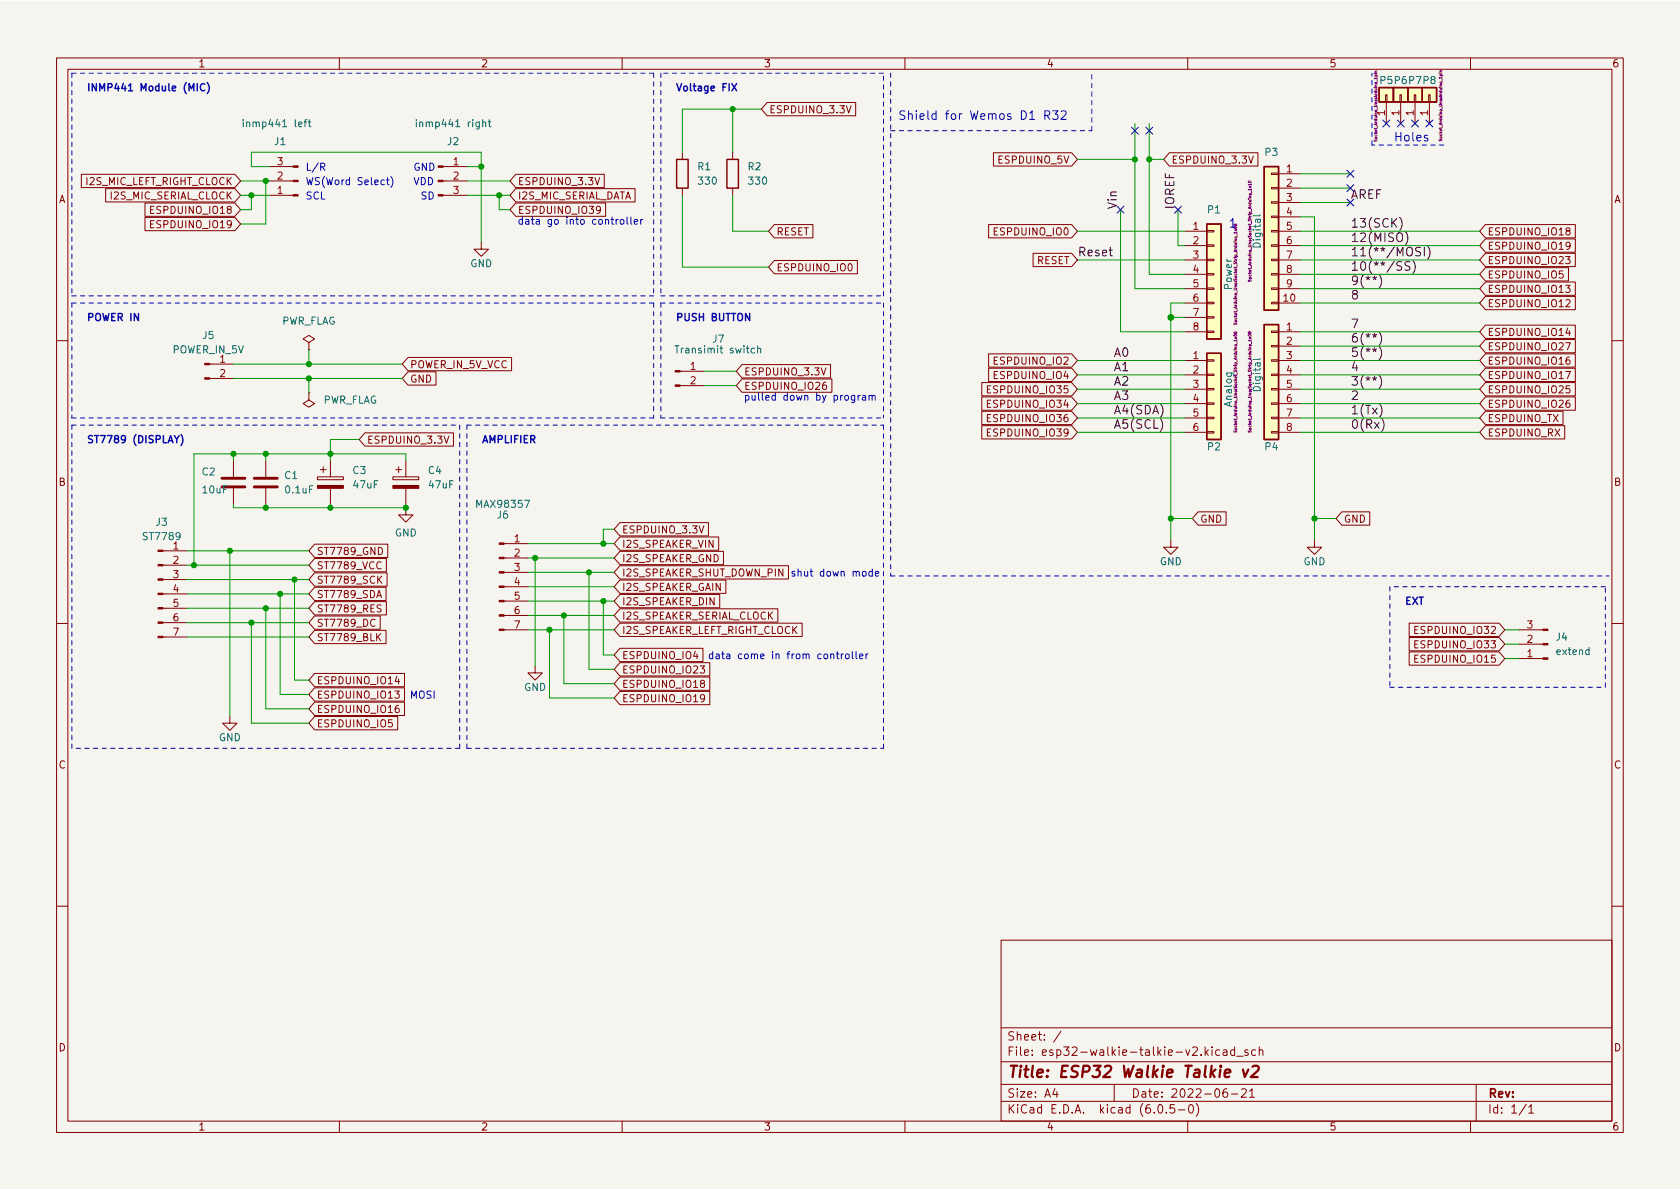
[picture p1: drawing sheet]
<svg xmlns="http://www.w3.org/2000/svg" width="297mm" height="210mm" viewBox="0 0 297 210" stroke-linecap="round" stroke-linejoin="round" font-family="sans-serif">
<path d="M0 .2h297v210.1h-297z" fill="#f5f4ef" stroke="#f5f4ef" stroke-width=".18"/>
<g fill="none" stroke="#840000" stroke-width=".18">
<path d="M10 10.2h277v190.1h-277zM12 12.2h273v186.1h-273zM60 10.2v2M110 10.2v2M135.6 18.1h15.7v2.4h-15.7l-1-1.2zM149.6 18.7l.5 1.3 .4-1.3M160 10.2v2M210 10.2v2M245 16.8h.2v1.2h-.2zM245.1 18v3.8M247.5 16.8h.3v1.2h-.3zM247.6 18v3.8"/>
<path d="M250.1 16.8h.2v1.2h-.2zM250.2 18v3.8M252.6 16.8h.3v1.2h-.3zM252.7 18v3.8M260 10.2v2M14.4 30.8h27.1l1 1.2-1 1.2h-27.1zM18.7 33.4h22.8l1 1.1-1 1.2h-22.8zM25.6 35.9h15.9l1 1.2-1 1.2h-15.9zM25.6 38.4h15.9l1 1.2-1 1.2h-15.9zM26.6 37.1h.4M26.6 39.6h.4M27.2 36.5h-.6v1.2h.6"/>
<path d="M27.2 39h-.6v1.3h.6M47.6 34.5h4.2M47.6 32h4.2M47.6 29.5h4.2M78.3 34.5h4.2M78.3 32h4.2M78.3 29.5h4.2M91.2 30.8h15.6v2.4h-15.6l-1-1.2zM91.2 35.9h15.9v2.4h-15.9l-1-1.2zM91.2 33.4h21.1v2.3h-21.1l-1-1.2zM105.2 31.4l.4 1.3 .4-1.3M106.2 37l-.3 .3h-.2l-.3-.3 .1-.5h.4l.2 .1a.84 .84 0 0 1-.3 1.1h-.3"/>
<path d="M120.6 26.9v1.3M120.6 33.3v1.2M129.5 26.9v1.3M129.5 33.3v1.2M136.9 39.7h6.8v2.4h-6.8l-1-1.2zM174.8 39.7h14.7l1 1.2-1 1.2h-14.7zM175.6 27h13.9l1 1.2-1 1.2h-13.9zM206.8 27h15.6v2.4h-15.6l-1.1-1.2zM220.8 27.6l.4 1.3 .4-1.3M224.8 38.2h1.3v.3h-1.3zM224.8 35.7h1.3v.2h-1.3zM224.8 33.1h1.3v.3h-1.3z"/>
<path d="M224.8 30.6h1.3v.3h-1.3zM226.1 30.7h3.8M226.1 33.3h3.8M226.1 35.8h3.8M226.1 38.3h3.8M262.6 39.7h15.9v2.4h-15.9l-1-1.2zM85.1 42.8v1.3h1.3l-1.3 1.2-1.3-1.2h1.3M136.9 46.1h14.7v2.3h-14.7l-1-1.2zM182.7 44.8h6.8l1 1.2-1 1.1h-6.8zM209.5 58.7h3.9M209.5 40.9h3.9M209.5 43.4h3.9"/>
<path d="M209.5 46h3.9M209.5 48.5h3.9M209.5 51h3.9M209.5 53.6h3.9M209.5 56.1h3.9M213.4 58.5h1.2v.3h-1.2zM213.4 56h1.2v.3h-1.2zM213.4 53.5h1.2v.2h-1.2zM213.4 50.9h1.2v.3h-1.2zM213.4 48.4h1.2v.2h-1.2zM213.4 45.8h1.2v.3h-1.2zM213.4 43.3h1.2v.3h-1.2z"/>
<path d="M213.4 40.8h1.2v.2h-1.2zM224.8 58.5h1.3v.3h-1.3zM224.8 53.5h1.3v.2h-1.3zM224.8 50.9h1.3v.3h-1.3zM224.8 48.4h1.3v.2h-1.3zM224.8 45.8h1.3v.3h-1.3zM224.8 43.3h1.3v.3h-1.3zM224.8 40.8h1.3v.2h-1.3zM226.1 58.7h3.8M226.1 40.9h3.8M226.1 43.4h3.8M226.1 46h3.8"/>
<path d="M226.1 48.5h3.8M226.1 51h3.8M226.1 53.6h3.8M262.6 42.3h15.9v2.3h-15.9l-1-1.2zM262.6 52.4h15.9v2.4h-15.9l-1-1.2zM262.6 49.9h15.9v2.3h-15.9l-1-1.2zM262.6 47.3h14.7v2.4h-14.7l-1-1.2zM262.6 44.8h15.9v2.3h-15.9l-1-1.1zM262.6 57.5h15.9v2.3h-15.9l-1-1.1zM276.8 50.4h.8l-.4 .5 .3 .1v.6l-.1 .1-.6-.1M276.8 45.4h.8l-.4 .4 .3 .2v.5l-.1 .1-.6-.1M276.9 53.1l.5-.1 .2 .3-.8 1h.8"/>
<path d="M277.1 40.8l-.2-.2v-.2l.2-.1h.4l.1 .2-.1 .2-.5 .2-.1 .2v.2l.2 .3h.3l.2-.3v-.2l-.2-.3M277.2 58l-.3 .9h.8M277.6 43.4l-.2 .2-.4-.1-.1-.1 .1-.5 .4-.1 .1 .1a.84 .84 0 0 1-.3 1.2h-.2M10 60.2h2M37.1 66.9h4.2M37.1 64.4h4.2M54.6 69.5v1.2l1 .7-1 .6-1-.6 1-.7M54.6 69.5h.1M54.6 60.6l1-.7-1-.6-1 .6 1 .7v1.2M54.6 61.8h.1M64.5 76.5h15.7v2.4h-15.7l-1-1.2zM72.1 65.7h5v2.4h-5l-1-1.2z"/>
<path d="M72.1 63.2h18.4v2.4h-18.4l-1-1.2zM78.5 77.1l.4 1.3 .5-1.3M120.2 68.2h4.3M120.2 65.7h4.3M131.2 67h15.9v2.4h-15.9l-1-1.2zM131.2 64.5h15.6v2.3h-15.6l-1-1.1zM145.2 65l.4 1.3 .4-1.3M146 67.6h-.3a.86 .86 0 0 0 0 1.3l.4-.2 .1-.4-.3-.2h-.3l-.2 .2M173.6 75.3h15.9l1 1.1-1 1.2h-15.9zM173.6 70.2h15.9l1 1.2-1 1.1h-15.9zM173.6 67.7h15.9l1 1.1-1 1.2h-15.9zM173.6 72.7h15.9l1 1.2-1 1.2h-15.9z"/>
<path d="M174.6 68.8h.4M174.6 71.4h.4M174.6 73.9h.4M174.6 76.4h.4M174.8 62.6h14.7l1 1.1-1 1.2h-14.7zM174.8 65.1h14.7l1 1.2-1 1.2h-14.7zM175.2 75.8h-.6v1.3h.6M175.2 70.8h-.6v1.2h.6M175.2 68.2h-.6v1.3h.6M175.2 73.3h-.6v1.3h.6M209.5 63.7h3.9M209.5 66.3h3.9"/>
<path d="M209.5 68.8h3.9M209.5 71.4h3.9M209.5 73.9h3.9M209.5 76.4h3.9M213.4 76.3h1.2v.3h-1.2zM213.4 73.8h1.2v.2h-1.2zM213.4 71.2h1.2v.3h-1.2zM213.4 68.7h1.2v.3h-1.2zM213.4 66.2h1.2v.2h-1.2zM213.4 63.6h1.2v.3h-1.2zM224.8 76.3h1.3v.3h-1.3zM224.8 73.8h1.3v.2h-1.3z"/>
<path d="M224.8 71.2h1.3v.3h-1.3zM224.8 68.7h1.3v.3h-1.3zM224.8 66.2h1.3v.2h-1.3zM224.8 63.6h1.3v.3h-1.3zM224.8 61.1h1.3v.2h-1.3zM226.1 61.2h3.8M226.1 63.7h3.8M226.1 66.3h3.8M226.1 68.8h3.8M226.1 71.4h3.8M226.1 73.9h3.8M226.1 76.4h3.8"/>
<path d="M262.6 75.3h14.1v2.3h-14.1l-1-1.2zM262.6 62.6h15.9v2.3h-15.9l-1-1.2zM262.6 65.1h15.9v2.4h-15.9l-1-1.2zM262.6 67.7h15.9v2.3h-15.9l-1-1.2zM262.6 60h15.9v2.4h-15.9l-1-1.2zM262.6 72.7h13.8v2.4h-13.8l-1-1.2zM262.6 70.2h15.9v2.3h-15.9l-1-1.1zM276.8 65.7h.9l-.6 1.3M276.8 60.6h.9l-.6 1.3M277.5 63.1l-.4 .1a.85 .85 0 0 0 0 1.2l.4-.1 .1-.4-.2-.3-.4 .1-.1 .2M277.5 70.8h-.4a.85 .85 0 0 0 0 1.2l.4-.1 .1-.4-.2-.3-.4 .1-.1 .2M277.5 68.2h-.6v.6l.2-.1 .4 .1 .1 .1-.1 .5-.1 .1-.5-.1"/>
<path d="M285 60.2h2M28.8 99.9h4.2M28.8 97.4h4.2M41.3 81.5v2.8M41.3 86.4v2.7M47 81.5v2.8M47 86.4v2.7M55.6 98.8h12.7v2.3h-12.7l-1-1.2zM55.6 96.2h13v2.4h-13l-1-1.2zM56.1 84.3h4.6v.5h-4.6zM56.6 83.1h1.1M57.1 82.5v1.1"/>
<path d="M58.4 81.5v2.8M58.4 86.4v2.7M66.9 96.8a.64 .64 0 0 1 .7 .6 .64 .64 0 0 1-.7 .7zM69.5 84.3h4.5v.5h-4.5zM70 83.1h1M70.5 82.5v1.1M71.8 89.8v1.3h1.2l-1.2 1.2-1.3-1.2h1.3M71.8 81.5v2.8M71.8 86.4v2.7M89.1 98.7h4.2M89.1 96.1h4.2M109.6 95h17.5v2.3h-17.5l-1-1.2z"/>
<path d="M109.6 92.4h15.7v2.4h-15.7l-1-1.2zM109.6 97.5h18.3v2.3h-18.3l-1-1.1zM123.6 93l.4 1.3 .4-1.3M207 95.5v1.3h1.3l-1.3 1.2-1.3-1.2h1.3M211.8 90.5h5v2.4h-5l-1-1.2zM232.4 95.5v1.3h1.3l-1.3 1.2-1.3-1.2h1.3M237.2 90.5h5v2.4h-5l-1-1.2zM10 110.2h2M28.8 112.6h4.2M28.8 110.1h4.2M28.8 107.6h4.2M28.8 105h4.2"/>
<path d="M28.8 102.5h4.2M55.6 119.1h15.9v2.3h-15.9l-1-1.1zM55.6 108.9h11.6v2.4h-11.6l-1-1.2zM55.6 111.5h12.7v2.3h-12.7l-1-1.2zM55.6 101.3h12.8v2.4h-12.8l-1-1.2zM55.6 106.4h12.7v2.3h-12.7l-1-1.1zM55.6 103.8h12.7v2.4h-12.7l-1-1.2zM66.3 109.6a.6 .6 0 0 0-.8 .4 .6 .6 0 0 0 .6 .8l.2-.2M66.6 105.7l.4-1.3 .4 1.3M66.8 112.6l.5 .7M67 102.4l.5 .7M67.3 112l-.7 .8"/>
<path d="M67.4 107h-.5l-.2 .2 .1 .3 .5 .2v.4l-.2 .1h-.4M67.5 101.9l-.7 .7M70.2 119.6l-.3 .9h.8M89.1 111.4h4.2M89.1 108.8h4.2M89.1 106.3h4.2M89.1 103.8h4.2M89.1 101.2h4.2M94.6 117.7v1.3h1.3l-1.3 1.3-1.3-1.3h1.3M109.6 110.2h32.2v2.3h-32.2l-1-1.1zM109.6 100h29.8v2.4h-29.8l-1-1.2zM109.6 105.1h17.7v2.4h-17.7l-1-1.2z"/>
<path d="M109.6 107.7h27.9v2.3h-27.9l-1-1.2zM109.6 102.6h18.7v2.3h-18.7l-1-1.1zM109.6 119.7h15.9v2.4h-15.9l-1-1.2zM109.6 114.6h14.7v2.4h-14.7l-1-1.2zM109.6 117.2h15.9v2.3h-15.9l-1-1.1zM123.8 117.8h.8l-.5 .4 .4 .2v.5l-.2 .1-.5-.1M249.2 110.2h15.8l1.1 1.2-1.1 1.1h-15.8zM249.2 115.3h15.8l1.1 1.2-1.1 1.1h-15.8zM249.2 112.7h15.8l1.1 1.2-1.1 1.2h-15.8zM250.1 111.4h.5M250.1 113.9h.5M250.1 116.5h.5"/>
<path d="M250.7 110.8h-.6v1.2h.6M250.7 115.8h-.6v1.3h.6M250.7 113.3h-.6v1.3h.6M268.6 111.4h4.2M268.6 113.9h4.2M268.6 116.5h4.2M285 110.2h2M40.6 126.6v1.3h1.3l-1.3 1.3-1.2-1.3h1.2M55.6 121.6h15.9v2.4h-15.9l-1-1.2zM55.6 124.2h15.9v2.3h-15.9l-1-1.2zM55.6 126.7h14.7v2.4h-14.7l-1-1.2zM69.8 122.2h.8l-.4 .5 .3 .1v.5l-.1 .2-.6-.2"/>
<path d="M70.5 124.7l-.4 .1a.86 .86 0 0 0 0 1.2l.4-.1 .1-.4-.2-.3h-.3l-.2 .3M109.6 122.3h15.9v2.3h-15.9l-1-1.2zM124.1 120.8l-.3-.2 .1-.2 .2-.1 .3 .1 .2 .1-.1 .2-.5 .2-.2 .2 .1 .3 .2 .2 .3-.1 .2-.2-.1-.3-.2-.2M124.6 123.4l-.3 .2h-.2l-.3-.2 .2-.5 .3-.1 .2 .2a.84 .84 0 0 1-.3 1.1h-.2M10 160.2h2M177 166.3h108v32h-108zM285 160.2h2M60 198.3v2M110 198.3v2M160 198.3v2M177 194.8h108M177 191.8h108"/>
<path d="M177 187.8h108M177 181.8h108M186.5 192.5l-.4 1h1M186.9 193v1M187.6 182.4l-1.3 1.9M197 191.8v3M204.9 195.4l.2-.1a.81 .81 0 0 1 .6 .7 .81 .81 0 0 1-.3 .8h-.2a.81 .81 0 0 1-.6-.6 .81 .81 0 0 1 .3-.8zM206.2 196.7v.1M207.6 195.3h-.7v.7l.2-.1 .5 .1 .1 .2-.1 .5-.2 .1-.5-.1M208.4 196.3h1.1M210 198.3v2M210.4 195.4l.1-.1a.81 .81 0 0 1 .6 .7 .81 .81 0 0 1-.3 .8h-.2a.81 .81 0 0 1-.5-.6 .81 .81 0 0 1 .3-.8z"/>
<path d="M211.5 195.1a1.72 1.72 0 0 1 0 2.3M214.3 185.1v.2M214.3 185.6v1M215.6 185.7l-.4-.1-.3 .3v.4l.2 .3h.5M216.3 185.7h.6v.9M216.9 192.5a.59 .59 0 0 0-.7 .7v.5l.2 .3h.4l.2-.1 .1-.5-.2-.2-.4-.1-.3 .3M216.9 186l-.5 .1a.29 .29 0 0 0-.2 .2 .29 .29 0 0 0 .2 .3h.5M217.7 193.5h1.2M218.3 185.7l-.4-.1-.3 .3v.4l.1 .3h.6M218.3 185.1v1.5M218.6 186.8h1.2M219.5 192.7l.6-.2 .2 .2 .1 .3-1 1h1"/>
<path d="M220.6 185.7l-.3-.1-.2 .2v.3l.5 .1v.4h-.5M220.9 193l.5-.5v1.5M220.9 194h.9M222 185.7l-.4-.1-.3 .3v.4l.1 .3h.6M222.6 185.8l.3-.2 .3 .1 .1 .9M222.6 185.1v1.5M260 198.3v2M261 191.8v6.5M269.9 195.3l-1.3 1.9M270.3 195.8l.4-.5v1.5M270.3 196.8h.9"/>
</g>
<path d="M216.5 189.8l1-.2v-.4l-.2-.1-.6 .1-.2 1 .3 .3 .5-.1M219.8 189.1l.3 1.4 .6-1.4M221.5 188.7l.3-.2h.4a.45 .45 0 0 1 .3 .5l-.1 .3-1.3 1.2h1.3" fill="none" stroke="#840000" stroke-width=".4"/>
<g fill="#840000" stroke="#840000" stroke-width=".18">
<path d="M69.5 85.8h4.5v.6h-4.5z"/>
<path d="M56.1 85.8h4.6v.6h-4.6z"/>
<path d="M119.4 68.1h.8v.2h-.8z"/>
<path d="M119.4 65.5h.8v.3h-.8z"/>
<path d="M27.9 112.5h.9v.3h-.9z"/>
<path d="M27.9 110h.9v.2h-.9z"/>
<path d="M27.9 107.4h.9v.3h-.9z"/>
<path d="M27.9 104.9h.9v.3h-.9z"/>
<path d="M27.9 102.4h.9v.2h-.9z"/>
<path d="M27.9 99.8h.9v.3h-.9z"/>
<path d="M27.9 97.3h.9v.2h-.9z"/>
<path d="M88.3 111.2h.8v.3h-.8z"/>
<path d="M88.3 108.7h.8v.3h-.8z"/>
<path d="M88.3 106.2h.8v.2h-.8z"/>
<path d="M88.3 103.6h.8v.3h-.8z"/>
<path d="M88.3 101.1h.8v.2h-.8z"/>
<path d="M88.3 98.5h.8v.3h-.8z"/>
<path d="M88.3 96h.8v.3h-.8z"/>
<path d="M77.5 34.4h.8v.3h-.8z"/>
<path d="M77.5 31.9h.8v.2h-.8z"/>
<path d="M77.5 29.3h.8v.3h-.8z"/>
<path d="M272.8 111.2h.9v.3h-.9z"/>
<path d="M272.8 113.8h.9v.2h-.9z"/>
<path d="M272.8 116.3h.9v.3h-.9z"/>
<path d="M51.8 29.3h.9v.3h-.9z"/>
<path d="M51.8 31.9h.9v.2h-.9z"/>
<path d="M51.8 34.4h.9v.3h-.9z"/>
<path d="M36.2 66.8h.9v.3h-.9z"/>
<path d="M36.2 64.3h.9v.2h-.9z"/>
</g>
<path d="M243.8 15.5h2.6v2.5h-2.6zM246.4 15.5h2.5v2.5h-2.5zM248.9 15.5h2.6v2.5h-2.6zM251.5 15.5h2.5v2.5h-2.5zM119.6 28.2h2.1v5.1h-2.1zM128.5 28.2h2.1v5.1h-2.1zM213.4 39.6h2.5v20.3h-2.5zM223.5 29.5h2.6v25.4h-2.6zM223.5 57.4h2.6v20.3h-2.6zM213.4 62.5h2.5v15.2h-2.5z" fill="none" stroke="#840000" stroke-width=".25"/>
<g fill="none" stroke="#006464" stroke-width=".18">
<path d="M43 21.1v.2M43 21.6v.8M53.8 21.6h.4M54.2 21.1l-.3 .2v1.1M54.5 21.6h.5M54.7 21.1v1.1l.3 .2M73.6 21.1v.2M73.6 21.6v.8M85.3 21.7l.2-.1h.3l.1 .8M86.3 21.6h.5M86.5 21.1v1.1l.3 .2M222.8 38l-.2 .2h-1"/>
<path d="M119.3 61.1h.7M133.4 61.6h-.4l-.2 .2 .1 .6h.5M134 61.7l.1-.1h.3l.1 .8M134 61.1v1.3M222.8 63.4l-.2 .2h-1"/>
</g>
<g fill="#ffffc2" stroke="#ffffc2" stroke-width=".18">
<path d="M223.5 57.4h2.6v20.3h-2.6z"/>
<path d="M213.4 62.5h2.5v15.2h-2.5z"/>
<path d="M213.4 39.6h2.5v20.3h-2.5z"/>
<path d="M223.5 29.5h2.6v25.4h-2.6z"/>
<path d="M251.5 15.5h2.5v2.5h-2.5z"/>
<path d="M243.8 15.5h2.6v2.5h-2.6z"/>
<path d="M248.9 15.5h2.6v2.5h-2.6z"/>
<path d="M246.4 15.5h2.5v2.5h-2.5z"/>
</g>
<g fill="none" stroke="#840084" stroke-width=".18">
<path d="M243 13h.1M243.1 13.5h.5M243.1 13h.4M243.1 12.8h.4M243.1 13.5l.1-.3 .2 .1v.2M243.5 12.5l-.4 .1 .1 .2M254.4 12.9h.1M254.6 13.4h.5M254.6 12.9h.3M254.6 12.7h.3M254.6 13.4l.1-.3 .2 .1v.2M254.9 12.5h-.3l.1 .2"/>
<path d="M220.7 32a.24 .24 0 0 1 .3 0 .24 .24 0 0 1 .2 .2 .24 .24 0 0 1-.3 .1 .24 .24 0 0 1-.2-.2zM220.9 32.9l.3 .3M221.2 32.6h-.5l.1 .2M221.2 32.5v.3M221.2 33.4v.3M221.2 32.9l-.3 .3M243 24.7v.3l.4-.3v.3M254.5 24.6v.3l.3-.3 .1 .3M218.2 58.7l.1 .2 .3 .1v-.3h-.2l.1 .3M218.2 59.2a.24 .24 0 0 1 .3-.1 .24 .24 0 0 1 .1 .3 .24 .24 0 0 1-.3 .1 .24 .24 0 0 1-.1-.3zM218.2 57.1v.3l.4-.3v.3M218.3 59.6l.4 .3"/>
<path d="M218.7 41v.3M218.7 59.6l-.4 .3M220.7 49.5v.3l.4-.3 .1 .3M220.7 59.2a.24 .24 0 0 1 .3-.1 .24 .24 0 0 1 .2 .3 .24 .24 0 0 1-.3 .1 .24 .24 0 0 1-.2-.3zM220.9 59.6l.3 .3M220.9 58.8l.1-.1 .2 .1-.2 .2-.1-.3h-.2v.2h.2M221.2 59.6l-.3 .3M218.2 76.2v.2l.4-.2v.2M218.7 60v.3M220.7 76.2v.2l.4-.2 .1 .2M221.2 60v.3"/>
</g>
<path d="M39.2 86.1h4.1M39.2 84.6h4.1M45 86.1h4M45 84.6h4" fill="none" stroke="#840000" stroke-width=".51"/>
<g fill="none" stroke="#0f0f0f" stroke-width=".18">
<path d="M247.5 38.4a1.75 1.75 0 0 1 0 2.3M243.8 58.7a1.75 1.75 0 0 1 0 2.4M243.8 48.6a1.75 1.75 0 0 1 0 2.3M248.5 41a1.75 1.75 0 0 1 0 2.3M249.3 46.3h-.6l-.3 .3 .2 .3 .6 .3v.4l-.2 .2-.6-.1M249.8 46a1.75 1.75 0 0 1 0 2.4M251.2 43.8l-.6-.1-.2 .2v.4l.6 .3 .2 .4-.3 .2h-.6M251.8 43.7v1.5M252.4 43.5a1.75 1.75 0 0 1 0 2.3M243.8 61.3a1.75 1.75 0 0 1 0 2.3M243.8 66.4a1.75 1.75 0 0 1 0 2.3M243.9 71.4a1.75 1.75 0 0 1 0 2.4"/>
<path d="M244.3 74a1.75 1.75 0 0 1 0 2.3"/>
</g>
<g fill="none" stroke="#0000c2" stroke-width=".18">
<path d="M186.1 19.6h1l-.6 .6 .5 .1v.7l-.2 .1h-.5l-.2-.1M187.6 19.7l.6-.1 .2 .1 .1 .3-.9 1.1h.9M56.7 29.5h.6l.1-.2v-.3l-.7-.1v1.2M57 29.5l.4 .6M68.3 31.8h.5M68.5 31.4v1.1l.3 .2M69.1 31.2a1.46 1.46 0 0 1 0 2M109.3 38.8l-.4 .2M109.8 38.9l.3-.1 .2 .2v.4l-.2 .3-.3-.1-.1-.2zM110.9 38.4v1.1l.2 .2M111.5 38.4v1.1l.2 .2M112.1 39.2l.6-.1v-.2l-.4-.1-.2 .2 .1 .6h.5"/>
<path d="M113.3 38.8v.9M113.7 38.8l-.4 .2M184.7 20.4l.8-.1 .1-.2-.1-.4-.2-.1h-.6v1.5M185.1 20.4l.5 .7M252.4 24l-.4-.1-.2 .2 .1 .2 .5 .2v.4h-.6M151.1 69.9v1l-.2 .3-.3-.1M151.1 70l-.3-.1-.3 .3 .1 .5h.5M151.7 69.9v.9M152.1 69.9l-.4 .3M152.5 70h.5l.1 .8M153.1 70.2l-.5 .1-.2 .2 .2 .3 .5-.1M153.7 70l.1-.1 .3 .1 .1 .8"/>
<path d="M153.7 69.9v.9M154.2 70.1l.2-.2 .3 .1v.8M147.8 115.6h.5M148 115.2v1.1l.3 .2M148.8 115.6v.9M149.1 115.6l-.3 .3M149.6 115.7l.3-.1 .2 .3v.3l-.2 .3-.3-.1-.1-.2zM150.7 115.2v1.1l.2 .2M151.4 115.2v1.1l.1 .2M152 116.1l.6-.2-.1-.2-.4-.1-.1 .2v.6h.5M153.1 115.6v.9M153.5 115.6l-.4 .3"/>
<path d="M154.2 101.1l-.3-.1-.3 .3 .1 .5h.5M154.2 100.6v1.3M154.8 101.5l.6-.2-.1-.2-.3-.1-.2 .2v.6h.5"/>
</g>
<path d="M34.9 14.8v1.3M36.2 14.9a.6 .6 0 0 0-.8 .4 .6 .6 0 0 0 .6 .8l.2-.2M36.6 14.6a1.46 1.46 0 0 1 0 1.9M129.4 14.8l.8 1.3M130.2 14.8l-.8 1.3M30.8 77l.4 .7 .5-.7M32 76.8a1.46 1.46 0 0 1 0 2" fill="none" stroke="#0000c2" stroke-width=".25"/>
<g fill="none" stroke="#0000c2" stroke-width=".18" stroke-dasharray=".8 .8">
<path d="M12.7 12.9v39.4M115.6 12.9v39.4M115.6 12.9h-102.9M116.8 12.9v39.4M156.2 12.9h-39.4M157.5 12.9v88.9M157.5 23.1h35.5M193 23.1v-10.2M242.6 25.6v-12.7M255.3 25.6h-12.7M12.7 53.6h102.9M12.7 52.3h102.9"/>
<path d="M12.7 53.6v20.3M115.6 53.6v20.3M116.8 53.6v20.3M116.8 53.6h39.4M116.8 52.3h39.4M156.2 53.6v20.3M156.2 52.3v-39.4M12.7 75.2v57.1M12.7 75.2h68.6M81.3 75.2v57.1M82.5 75.2h73.7M82.5 75.2v57.1"/>
<path d="M115.6 73.9h-102.9M116.8 73.9h39.4M156.2 75.2v57.1M157.5 101.8h127M245.7 103.8v17.7M283.8 103.8h-38.1M81.3 132.3h-68.6M82.5 132.3h73.7M245.7 121.5h38.1M283.8 121.5v-17.7"/>
</g>
<g fill="none" stroke="#009600" stroke-width=".18">
<path d="M129.5 19.3v7.6M134.6 19.3h-14v7.6M42.5 32h5.1M42.5 34.5h5.1M44.4 34.5v2.6h-1.9M47 32v7.6h-4.5M47.6 29.5h-3.2v-2.6h40.7v15.9M82.5 32h7.7M82.5 34.5h7.7M82.5 29.5h2.6M88.3 34.5v2.6h1.9M120.6 34.5v12.7h15.3"/>
<path d="M129.5 34.5v6.4h6.4M190.5 28.2h10.2M198.1 37.1v21.6h11.4M200.7 21.8v29.2h8.8M203.2 21.8v26.7h6.3M203.2 28.2h2.5M208.3 37.1v6.3h1.2M229.9 38.3h2.5v57.2M229.9 35.8h8.9M229.9 33.3h8.9M229.9 30.7h8.9M190.5 40.9h19"/>
<path d="M190.5 46h19M207 56.1h2.5M209.5 53.6h-2.5v41.9M229.9 40.9h31.7M229.9 53.6h31.7M229.9 58.7h31.7M229.9 48.5h31.7M229.9 51h31.7M229.9 46h31.7M229.9 43.4h31.7M41.3 64.4h29.8M41.3 66.9h29.8"/>
<path d="M54.6 61.8v2.6M54.6 66.9v2.6M63.5 77.7h-5.1v3.8M124.5 68.2h5.7M124.5 65.7h5.7M190.5 63.7h19M190.5 71.4h19M190.5 68.8h19M190.5 73.9h19M190.5 66.3h19M190.5 76.4h19M229.9 63.7h31.7"/>
<path d="M229.9 71.4h31.7M229.9 68.8h31.7M229.9 73.9h31.7M229.9 66.3h31.7M229.9 61.2h31.7M229.9 76.4h31.7M33 99.9h21.6M33 97.4h21.6M40.6 97.4v29.2M41.3 89.1v.7h30.5v-.7M41.3 80.3v1.2M47 80.3v1.2"/>
<path d="M47 89.1v.7M58.4 89.1v.7M71.8 81.5v-1.2h-37.5v19.6M93.3 98.7h15.3M93.3 96.1h15.3M94.6 98.7v19M108.6 93.6h-1.9v2.5M207 91.7h3.8M232.4 91.7h3.8M33 102.5h21.6M33 105h21.6M33 112.6h21.6"/>
<path d="M33 107.6h21.6M33 110.1h21.6M44.4 110.1v17.8h10.2M47 107.6v17.7h7.6M49.5 105v17.8h5.1M52.1 102.5v17.8h2.5M93.3 101.2h15.3M93.3 103.8h15.3M93.3 106.3h15.3M93.3 108.8h15.3M93.3 111.4h15.3M97.2 111.4v12h11.4"/>
<path d="M99.7 108.8v12.1h8.9M104.1 101.2v17.2h4.5M106.7 106.3v9.5h1.9M266.1 111.4h2.5M266.1 116.5h2.5M266.1 113.9h2.5"/>
</g>
<g fill="none" stroke="#000084" stroke-width=".18">
<path d="M197.5 36.5l1.2 1.2M198.7 36.5l-1.2 1.2M200.1 22.5l1.2 1.2M201.3 22.5l-1.2 1.2M202.6 22.5l1.2 1.2M203.8 22.5l-1.2 1.2M207.7 36.5l1.2 1.2M208.9 36.5l-1.2 1.2M238.2 30.1l1.2 1.2M238.2 35.2l1.2 1.2M238.2 32.7l1.2 1.2M239.4 30.1l-1.2 1.2"/>
<path d="M239.4 32.7l-1.2 1.2M239.4 35.2l-1.2 1.2M244.5 21.2l1.2 1.2M245.7 21.2l-1.2 1.2M247 21.2l1.3 1.2M248.3 21.2l-1.3 1.2M249.6 21.2l1.2 1.2M250.8 21.2l-1.2 1.2M252.1 21.2l1.2 1.2M253.3 21.2l-1.2 1.2"/>
</g>
<g fill="#009600" stroke="#009600" stroke-width=".18">
<circle cx="207" cy="91.7" r=".46"/>
<circle cx="232.4" cy="91.7" r=".46"/>
<circle cx="203.2" cy="28.2" r=".46"/>
<circle cx="200.7" cy="28.2" r=".46"/>
<circle cx="207" cy="56.1" r=".51"/>
<circle cx="41.3" cy="80.3" r=".46"/>
<circle cx="58.4" cy="89.8" r=".46"/>
<circle cx="47" cy="89.8" r=".46"/>
<circle cx="47" cy="80.3" r=".46"/>
<circle cx="58.4" cy="80.3" r=".46"/>
<circle cx="71.8" cy="89.8" r=".46"/>
<circle cx="129.5" cy="19.3" r=".46"/>
<circle cx="88.3" cy="34.5" r=".46"/>
<circle cx="85.1" cy="29.5" r=".46"/>
<circle cx="94.6" cy="98.7" r=".46"/>
<circle cx="104.1" cy="101.2" r=".46"/>
<circle cx="99.7" cy="108.8" r=".46"/>
<circle cx="97.2" cy="111.4" r=".46"/>
<circle cx="106.7" cy="96.1" r=".46"/>
<circle cx="106.7" cy="106.3" r=".46"/>
<circle cx="34.3" cy="99.9" r=".46"/>
<circle cx="40.6" cy="97.4" r=".46"/>
<circle cx="44.4" cy="110.1" r=".46"/>
<circle cx="44.4" cy="34.5" r=".46"/>
<circle cx="47" cy="32" r=".46"/>
<circle cx="54.6" cy="64.4" r=".46"/>
<circle cx="54.6" cy="66.9" r=".46"/>
<circle cx="47" cy="107.6" r=".46"/>
<circle cx="49.5" cy="105" r=".46"/>
<circle cx="52.1" cy="102.5" r=".46"/>
</g>
<text font-size="2.8" fill="#840000" x="178" y="190.6">Title: ESP32 Walkie Talkie v2</text>
<g font-size="2.1" fill="#0000c2">
<text x="158.7" y="21.2">Shield for Wemos D1 R32</text>
<text x="246.4" y="25">Holes</text>
<text x="217.2" y="40.2">1</text>
</g>
<g font-size="2.1" fill="#0f0f0f">
<text x="238.8" y="35.2">AREF</text>
<text x="197.5" y="37.1" transform="rotate(-90 197.5 37.1)">Vin</text>
<text x="207.6" y="37.1" transform="rotate(-90 207.6 37.1)">IOREF</text>
<text x="238.8" y="40.2">13(SCK)</text>
<text x="190.5" y="45.3">Reset</text>
<text x="238.8" y="45.3">11(**/MOSI)</text>
<text x="238.8" y="47.9">10(**/SS)</text>
<text x="238.8" y="42.8">12(MISO)</text>
<text x="238.8" y="52.9">8</text>
<text x="238.8" y="50.4">9(**)</text>
<text x="238.8" y="58">7</text>
<text x="196.8" y="63.1">A0</text>
<text x="196.8" y="65.6">A1</text>
<text x="238.8" y="60.6">6(**)</text>
<text x="238.8" y="65.6">4</text>
<text x="238.8" y="63.1">5(**)</text>
<text x="196.8" y="68.2">A2</text>
<text x="196.8" y="70.7">A3</text>
<text x="238.8" y="70.7">2</text>
<text x="238.8" y="68.2">3(**)</text>
<text x="196.8" y="75.8">A5(SCL)</text>
<text x="196.8" y="73.3">A4(SDA)</text>
<text x="238.8" y="75.8">0(Rx)</text>
<text x="238.8" y="73.3">1(Tx)</text>
</g>
<g font-size="2.1" fill="#840000">
<text x="178" y="184">Sheet: /</text>
<text x="178" y="186.7">File: esp32-walkie-talkie-v2.kicad_sch</text>
<text x="178" y="196.9">KiCad E.D.A. kicad (6.0.5-0)</text>
<text x="178" y="194.1">Size: A4</text>
<text x="200" y="194.1">Date: 2022-06-21</text>
<text x="263" y="194.1">Rev:</text>
<text x="263" y="196.9">Id: 1/1</text>
</g>
<g font-size="1.8" fill="#840000">
<text x="35" y="11.9">1</text>
<text x="85" y="11.9">2</text>
<text x="135" y="11.9">3</text>
<text x="185" y="11.9">4</text>
<text x="235" y="11.9">5</text>
<text x="285" y="11.9">6</text>
<text x="136" y="20">ESPDUINO_3.3V</text>
<text x="176.8" y="28.9">ESPDUINO_5V</text>
<text x="207.1" y="28.9">ESPDUINO_3.3V</text>
<text x="10.3" y="35.9">A</text>
<text x="15.2" y="32.7">I2S_MIC_LEFT_RIGHT_CLOCK</text>
<text x="19.6" y="35.3">I2S_MIC_SERIAL_CLOCK</text>
<text x="91.5" y="32.7">ESPDUINO_3.3V</text>
<text x="91.5" y="35.3">I2S_MIC_SERIAL_DATA</text>
<text x="285.3" y="35.9">A</text>
<text x="27.2" y="37.8">ESPDUINO_IO18</text>
<text x="27.2" y="40.3">ESPDUINO_IO19</text>
<text x="137.2" y="41.6">RESET</text>
<text x="176.1" y="41.6">ESPDUINO_IO0</text>
<text x="263" y="41.6">ESPDUINO_IO18</text>
<text x="137.2" y="48">ESPDUINO_IO0</text>
<text x="183.3" y="46.7">RESET</text>
<text x="263" y="44.2">ESPDUINO_IO19</text>
<text x="263" y="46.7">ESPDUINO_IO23</text>
<text x="263" y="51.8">ESPDUINO_IO13</text>
<text x="263" y="49.2">ESPDUINO_IO5</text>
<text x="263" y="54.3">ESPDUINO_IO12</text>
<text x="263" y="59.4">ESPDUINO_IO14</text>
<text x="72.5" y="65.1">POWER_IN_5V_VCC</text>
<text x="176.1" y="64.5">ESPDUINO_IO2</text>
<text x="263" y="64.5">ESPDUINO_IO16</text>
<text x="263" y="61.9">ESPDUINO_IO27</text>
<text x="72.5" y="67.6">GND</text>
<text x="131.5" y="68.9">ESPDUINO_IO26</text>
<text x="131.5" y="66.4">ESPDUINO_3.3V</text>
<text x="175.1" y="69.6">ESPDUINO_IO35</text>
<text x="176.1" y="67">ESPDUINO_IO4</text>
<text x="263" y="67">ESPDUINO_IO17</text>
<text x="263" y="69.6">ESPDUINO_IO25</text>
<text x="175.1" y="77.2">ESPDUINO_IO39</text>
<text x="175.1" y="72.1">ESPDUINO_IO34</text>
<text x="175.1" y="74.6">ESPDUINO_IO36</text>
<text x="263" y="77.2">ESPDUINO_RX</text>
<text x="263" y="74.6">ESPDUINO_TX</text>
<text x="263" y="72.1">ESPDUINO_IO26</text>
<text x="64.8" y="78.4">ESPDUINO_3.3V</text>
<text x="10.3" y="85.9">B</text>
<text x="285.3" y="85.9">B</text>
<text x="109.9" y="94.3">ESPDUINO_3.3V</text>
<text x="212.2" y="92.4">GND</text>
<text x="237.6" y="92.4">GND</text>
<text x="55.9" y="100.7">ST7789_VCC</text>
<text x="55.9" y="98.1">ST7789_GND</text>
<text x="109.9" y="96.9">I2S_SPEAKER_VIN</text>
<text x="109.9" y="101.9">I2S_SPEAKER_SHUT_DOWN_PIN</text>
<text x="109.9" y="99.4">I2S_SPEAKER_GND</text>
<text x="55.9" y="103.2">ST7789_SCK</text>
<text x="55.9" y="105.7">ST7789_SDA</text>
<text x="109.9" y="107">I2S_SPEAKER_DIN</text>
<text x="109.9" y="104.5">I2S_SPEAKER_GAIN</text>
<text x="55.9" y="110.8">ST7789_DC</text>
<text x="55.9" y="113.4">ST7789_BLK</text>
<text x="55.9" y="108.3">ST7789_RES</text>
<text x="109.9" y="112.1">I2S_SPEAKER_LEFT_RIGHT_CLOCK</text>
<text x="109.9" y="109.6">I2S_SPEAKER_SERIAL_CLOCK</text>
<text x="250.7" y="112.1">ESPDUINO_IO32</text>
<text x="109.9" y="116.5">ESPDUINO_IO4</text>
<text x="109.9" y="119.1">ESPDUINO_IO23</text>
<text x="250.7" y="117.2">ESPDUINO_IO15</text>
<text x="250.7" y="114.6">ESPDUINO_IO33</text>
<text x="55.9" y="123.5">ESPDUINO_IO13</text>
<text x="55.9" y="121">ESPDUINO_IO14</text>
<text x="109.9" y="124.2">ESPDUINO_IO19</text>
<text x="109.9" y="121.6">ESPDUINO_IO18</text>
<text x="55.9" y="126.1">ESPDUINO_IO16</text>
<text x="55.9" y="128.6">ESPDUINO_IO5</text>
<text x="10.3" y="135.9">C</text>
<text x="285.3" y="135.9">C</text>
<text x="10.3" y="185.9">D</text>
<text x="285.3" y="185.9">D</text>
<text x="35" y="199.9">1</text>
<text x="85" y="199.9">2</text>
<text x="135" y="199.9">3</text>
<text x="185" y="199.9">4</text>
<text x="235" y="199.9">5</text>
<text x="285" y="199.9">6</text>
</g>
<g font-size="1.8" fill="#0000c2">
<text x="15.2" y="16.1">INMP441 Module (MIC)</text>
<text x="119.4" y="16.1">Voltage FIX</text>
<text x="54" y="32.7">WS(Word Select)</text>
<text x="54" y="35.3">SCL</text>
<text x="54" y="30.2">L/R</text>
<text x="73" y="32.7">VDD</text>
<text x="73" y="30.2">GND</text>
<text x="74.3" y="35.3">SD</text>
<text x="91.4" y="39.7">data go into controller</text>
<text x="91.5" y="37.8">ESPDUINO_IO39</text>
<text x="15.2" y="56.8">POWER IN</text>
<text x="119.4" y="56.8">PUSH BUTTON</text>
<text x="131.4" y="70.8">pulled down by program</text>
<text x="15.2" y="78.4">ST7789 (DISPLAY)</text>
<text x="85.1" y="78.4">AMPLIFIER</text>
<text x="139.7" y="101.9">shut down mode</text>
<text x="248.3" y="106.9">EXT</text>
<text x="125.1" y="116.5">data come in from controller</text>
<text x="72.4" y="123.5">MOSI</text>
</g>
<g font-size="1.8" fill="#006464">
<text x="244" y="14.9">P5 P6 P7 P8</text>
<text x="43.7" y="22.5">inmp441 left</text>
<text x="74.3" y="22.5">inmp441 right</text>
<text x="48.5" y="25.6">J1</text>
<text x="79.1" y="25.6">J2</text>
<text x="223.7" y="27.6">P3</text>
<text x="123.4" y="30.1">R1</text>
<text x="123.6" y="32.6">330</text>
<text x="132.3" y="30.1">R2</text>
<text x="132.5" y="32.6">330</text>
<text x="213.5" y="37.7">P1</text>
<text x="83.1" y="47.2">GND</text>
<text x="35.8" y="59.9">J5</text>
<text x="49.6" y="57.4">PWR_FLAG</text>
<text x="30.5" y="62.5">POWER_IN_5V</text>
<text x="120" y="62.5">Transimit switch</text>
<text x="126" y="60.6">J7</text>
<text x="57" y="71.4">PWR_FLAG</text>
<text x="62.4" y="83.8">C3</text>
<text x="75.8" y="83.8">C4</text>
<text x="213.5" y="79.6">P2</text>
<text x="223.7" y="79.6">P4</text>
<text x="35.7" y="84.1">C2</text>
<text x="35.9" y="87.2">10uF</text>
<text x="50.4" y="84.7">C1</text>
<text x="50.6" y="87.2">0.1uF</text>
<text x="62.6" y="86.4">47uF</text>
<text x="75.9" y="86.4">47uF</text>
<text x="84.5" y="89.8">MAX98357</text>
<text x="25.5" y="95.5">ST7789</text>
<text x="27.6" y="93">J3</text>
<text x="69.8" y="94.9">GND</text>
<text x="87.9" y="91.7">J6</text>
<text x="205" y="99.9">GND</text>
<text x="230.4" y="99.9">GND</text>
<text x="275.1" y="113.3">J4</text>
<text x="275.3" y="115.8">extend</text>
<text x="92.6" y="122.2">GND</text>
<text x="38.7" y="131.1">GND</text>
</g>
<g font-size="1.8" fill="#840084">
<text x="244.9" y="20.4" transform="rotate(-90 244.9 20.4)">1</text>
<text x="222.9" y="43.6" transform="rotate(-90 222.9 43.6)">Digital</text>
<text x="217.8" y="51.2" transform="rotate(-90 217.8 51.2)">Power</text>
<text x="217.8" y="71.8" transform="rotate(-90 217.8 71.8)">Analog</text>
<text x="222.9" y="69" transform="rotate(-90 222.9 69)">Digital</text>
</g>
<g font-size="1.8" fill="#a90000">
<text x="247.4" y="20.4" transform="rotate(-90 247.4 20.4)">1</text>
<text x="249.9" y="20.4" transform="rotate(-90 249.9 20.4)">1</text>
<text x="252.5" y="20.4" transform="rotate(-90 252.5 20.4)">1</text>
<text x="49" y="29.2">3</text>
<text x="80.2" y="29.2">1</text>
<text x="49" y="34.3">1</text>
<text x="49" y="31.7">2</text>
<text x="80.2" y="31.7">2</text>
<text x="80.2" y="34.3">3</text>
<text x="227.5" y="30.5">1</text>
<text x="227.5" y="33">2</text>
<text x="227.5" y="35.6">3</text>
<text x="211" y="40.6">1</text>
<text x="227.5" y="38.1">4</text>
<text x="227.5" y="40.6">5</text>
<text x="211" y="43.2">2</text>
<text x="211" y="45.7">3</text>
<text x="227.5" y="43.2">6</text>
<text x="227.5" y="45.7">7</text>
<text x="211" y="48.3">4</text>
<text x="211" y="50.8">5</text>
<text x="211" y="53.3">6</text>
<text x="227" y="53.3">10</text>
<text x="227.5" y="48.3">8</text>
<text x="227.5" y="50.8">9</text>
<text x="211" y="55.9">7</text>
<text x="211" y="58.4">8</text>
<text x="227.5" y="58.4">1</text>
<text x="38.9" y="64.1">1</text>
<text x="122.1" y="65.4">1</text>
<text x="211" y="63.5">1</text>
<text x="227.5" y="61">2</text>
<text x="227.5" y="63.5">3</text>
<text x="38.9" y="66.7">2</text>
<text x="122.1" y="67.9">2</text>
<text x="211" y="66">2</text>
<text x="211" y="68.6">3</text>
<text x="211" y="71.1">4</text>
<text x="227.5" y="66">4</text>
<text x="227.5" y="68.6">5</text>
<text x="227.5" y="71.1">6</text>
<text x="211" y="73.7">5</text>
<text x="211" y="76.2">6</text>
<text x="227.5" y="73.7">7</text>
<text x="227.5" y="76.2">8</text>
<text x="90.9" y="95.9">1</text>
<text x="30.6" y="97.1">1</text>
<text x="30.6" y="99.7">2</text>
<text x="90.9" y="98.4">2</text>
<text x="90.9" y="101">3</text>
<text x="30.6" y="102.2">3</text>
<text x="30.6" y="104.8">4</text>
<text x="30.6" y="107.3">5</text>
<text x="90.9" y="103.5">4</text>
<text x="90.9" y="106">5</text>
<text x="30.6" y="109.8">6</text>
<text x="30.6" y="112.4">7</text>
<text x="90.9" y="108.6">6</text>
<text x="90.9" y="111.1">7</text>
<text x="270" y="113.7">2</text>
<text x="270" y="111.1">3</text>
<text x="270" y="116.2">1</text>
</g>
<g font-size=".7" fill="#840084">
<text x="243.5" y="24.8" transform="rotate(-90 243.5 24.8)">Socket_Arduino_Uno:Arduino_1pin</text>
<text x="255" y="24.7" transform="rotate(-90 255 24.7)">Socket_Arduino_Uno:Arduino_1pin</text>
<text x="221.2" y="49.3" transform="rotate(-90 221.2 49.3)">Socket_Arduino_Uno:Socket_Strip_Arduino_1x10</text>
<text x="218.7" y="56.9" transform="rotate(-90 218.7 56.9)">Socket_Arduino_Uno:Socket_Strip_Arduino_1x08</text>
<text x="218.7" y="76" transform="rotate(-90 218.7 76)">Socket_Arduino_Uno:Socket_Strip_Arduino_1x06</text>
<text x="221.2" y="76" transform="rotate(-90 221.2 76)">Socket_Arduino_Uno:Socket_Strip_Arduino_1x08</text>
</g>
</svg>
